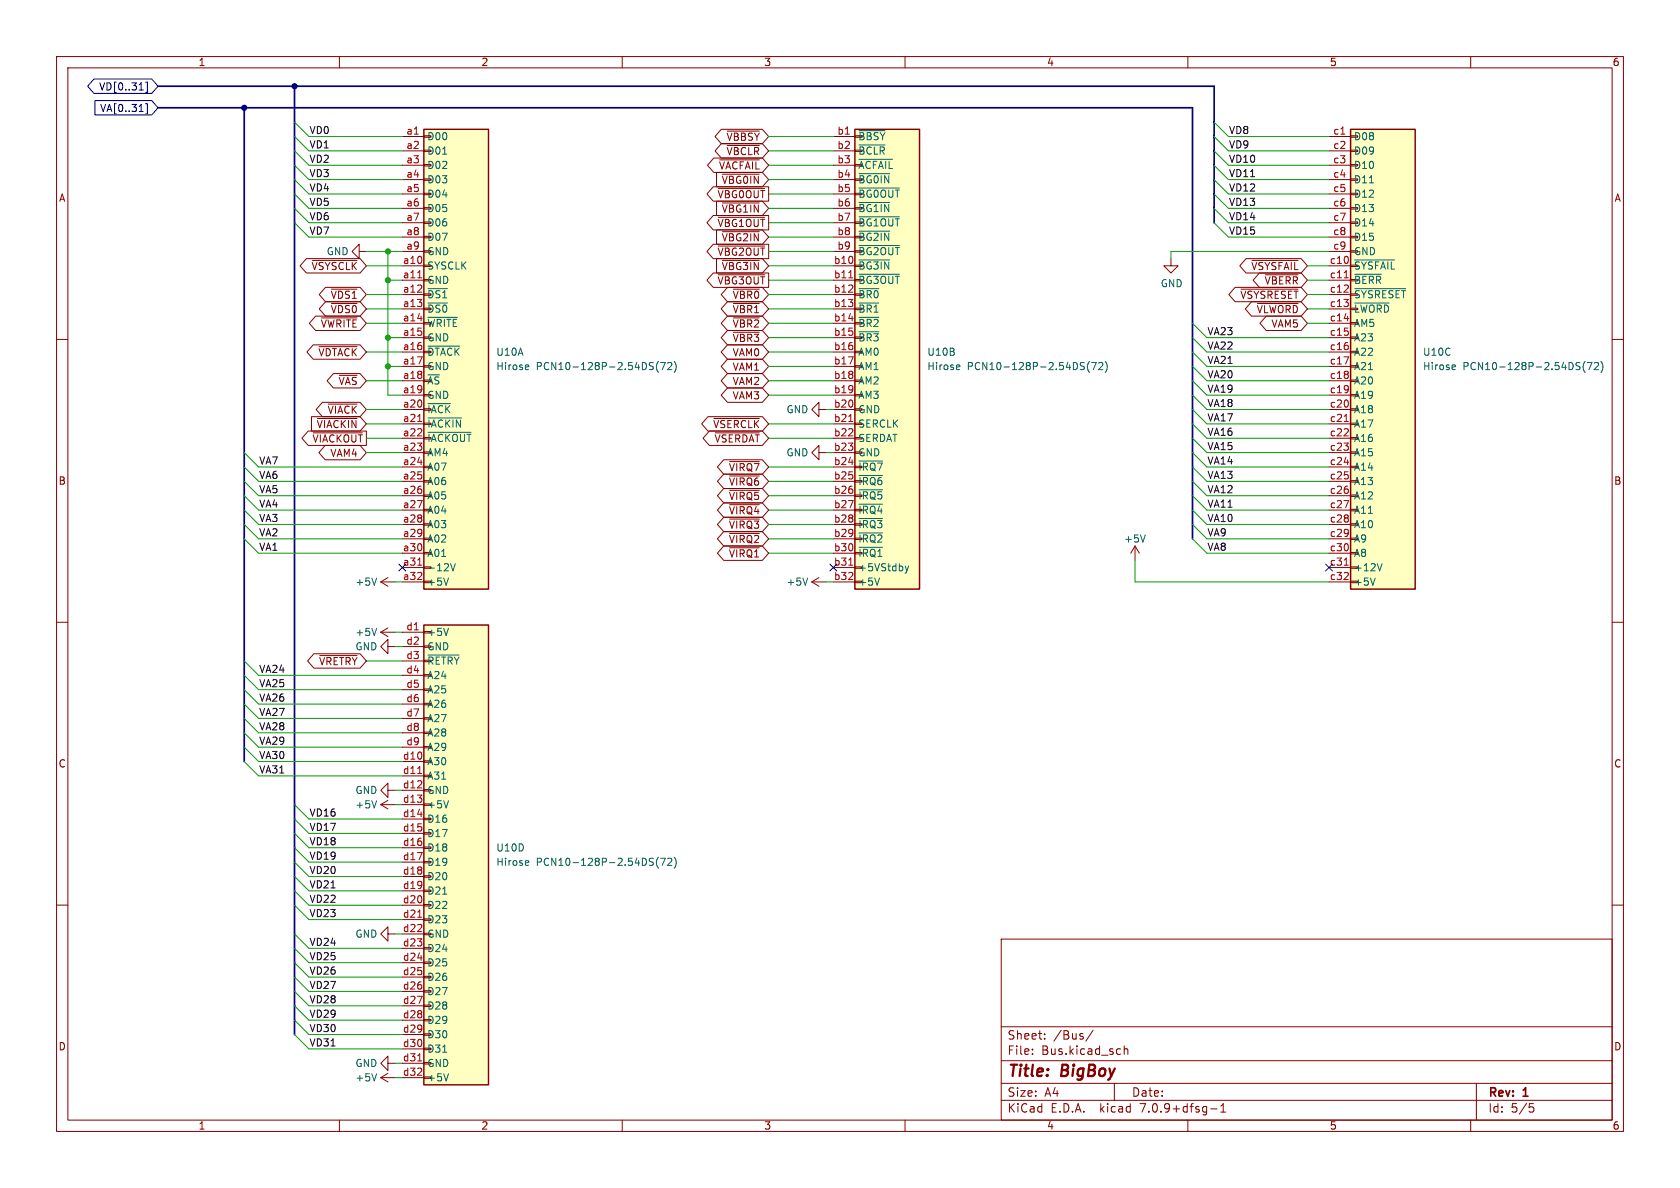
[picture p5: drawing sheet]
<svg xmlns="http://www.w3.org/2000/svg" width="297mm" height="210mm" viewBox="0 0 297 210" stroke-linecap="round" stroke-linejoin="round" font-family="sans-serif">
<g fill="none" stroke="#840000" stroke-width=".18">
<path d="M10 10h277v190h-277zM12 12h273v186h-273zM60 10v2M110 10v2M160 10v2M210 10v2M260 10v2M71.1 24.1h3.8M71.1 26.7h3.8M71.1 29.2h3.8M71.1 31.8h3.8M71.1 34.3h3.8"/>
<path d="M71.1 36.8h3.8M71.1 39.4h3.8M74.9 39.2h1.3v.3h-1.3zM74.9 36.7h1.3v.3h-1.3zM74.9 34.2h1.3v.2h-1.3zM74.9 31.6h1.3v.3h-1.3zM74.9 29.1h1.3v.2h-1.3zM74.9 26.5h1.3v.3h-1.3zM74.9 24h1.3v.3h-1.3zM126.1 33h9.8v2.6h-9.8l-1.1-1.3zM126.1 38.1h9.8v2.5h-9.8l-1.1-1.2zM126.2 27.9h8.6l1.1 1.3-1.1 1.3h-8.6l-1.1-1.3z"/>
<path d="M126.7 30.5h8.1l1.1 1.3-1.1 1.2h-8.1zM126.7 35.6h8.1l1.1 1.2-1.1 1.3h-8.1zM127 33.3h8.2M127 38.4h8.2M127.2 28.3h7M127.5 25.4h7.3l1.1 1.3-1.1 1.2h-7.3l-1.1-1.2zM127.5 22.9h7.3l1.1 1.2-1.1 1.3h-7.3l-1.1-1.3zM127.7 30.8h6.5M127.7 35.9h6.5M128.6 25.7h5.6M128.6 23.2h5.6M147.3 24.1h3.8"/>
<path d="M147.3 26.7h3.8M147.3 29.2h3.8M147.3 31.8h3.8M147.3 34.3h3.8M147.3 36.8h3.8M147.3 39.4h3.8M234.9 24.1h3.9M234.9 26.7h3.9M234.9 29.2h3.9M234.9 31.8h3.9M234.9 34.3h3.9M234.9 36.8h3.9"/>
<path d="M234.9 39.4h3.9M238.8 39.2h1.2v.3h-1.2zM238.8 36.7h1.2v.3h-1.2zM238.8 34.2h1.2v.2h-1.2zM238.8 31.6h1.2v.3h-1.2zM238.8 29.1h1.2v.2h-1.2zM238.8 26.5h1.2v.3h-1.2zM238.8 24h1.2v.3h-1.2zM10 60h2M54.2 45.7h9.5l1.1 1.3-1.1 1.3h-9.5l-1.2-1.3zM55.2 46h7.9M55.8 55.9h7.9l1.1 1.3-1.1 1.2h-7.9l-1.1-1.2z"/>
<path d="M56.8 56.2h6.3M57.5 50.8h6.2l1.1 1.3-1.1 1.2h-6.2l-1.1-1.2zM57.5 53.3h6.2l1.1 1.3-1.1 1.3h-6.2l-1.1-1.3zM58.6 51.1h4.5M58.6 53.7h4.5M63.5 44.5v-1.3l-1.3 1.3 1.3 1.2v-1.2h1.3M71.1 47h3.8M71.1 49.5h3.8M71.1 52.1h3.8M71.1 54.6h3.8M71.1 57.2h3.8M71.1 59.7h3.8"/>
<path d="M71.1 41.9h3.8M71.1 44.5h3.8M74.9 41.8h1.3v.2h-1.3zM126.1 48.3h9.8v2.5h-9.8l-1.1-1.3zM126.1 43.2h9.8v2.5h-9.8l-1.1-1.2zM126.7 45.7h8.1l1.1 1.3-1.1 1.3h-8.1zM126.7 40.6h8.1l1.1 1.3-1.1 1.3h-8.1zM127 48.6h8.2M127 43.5h8.2M127.7 46h6.5M127.7 41h6.5M128.6 50.8h6.2l1.1 1.3-1.1 1.2h-6.2l-1.1-1.2z"/>
<path d="M128.6 55.9h6.2l1.1 1.3-1.1 1.2h-6.2l-1.1-1.2zM128.6 53.3h6.2l1.1 1.3-1.1 1.3h-6.2l-1.1-1.3zM128.6 58.4h6.2l1.1 1.3-1.1 1.3h-6.2l-1.1-1.3zM129.6 51.1h4.6M129.6 56.2h4.6M129.6 53.7h4.6M129.6 58.7h4.6M147.3 47h3.8M147.3 49.5h3.8M147.3 52.1h3.8M147.3 54.6h3.8M147.3 57.2h3.8"/>
<path d="M147.3 59.7h3.8M147.3 41.9h3.8M147.3 44.5h3.8M207 45.7v1.3h1.3l-1.3 1.3-1.3-1.3h1.3M218.4 50.8h11.6l1.1 1.3-1.1 1.2h-11.6l-1.2-1.2zM219.4 51.1h10.1M220.3 45.7h9.7l1.1 1.3-1.1 1.3h-9.7l-1.1-1.3zM221.3 53.3h8.7l1.1 1.3-1.1 1.3h-8.7l-1.2-1.3zM221.3 46h8.2M222.3 53.7h7.2M222.6 48.3h7.4l1.1 1.2-1.1 1.3h-7.4l-1.1-1.3zM223.7 48.6h5.8"/>
<path d="M223.9 55.9h6.1l1.1 1.3-1.1 1.2h-6.1l-1.2-1.2zM234.9 47h3.9M234.9 49.5h3.9M234.9 52.1h3.9M234.9 54.6h3.9M234.9 57.2h3.9M234.9 59.7h3.9M234.9 41.9h3.9M234.9 44.5h3.9M238.8 41.8h1.2v.2h-1.2zM285 60h2M54.5 76.2h10.3v2.5h-10.3l-1.1-1.2z"/>
<path d="M55.1 73.7h8.6l1.1 1.2-1.1 1.3h-8.6zM55.4 61h8.3l1.1 1.2-1.1 1.3h-8.3l-1.1-1.3zM55.4 76.5h8.7M56.1 74h7M56.4 61.3h6.7M57 71.1h6.7l1.1 1.3-1.1 1.3h-6.7l-1.1-1.3zM57.5 78.7h6.2l1.1 1.3-1.1 1.3h-6.2l-1.1-1.3zM58 71.4h5.1M58.9 66h4.8l1.1 1.3-1.1 1.3h-4.8l-1.1-1.3zM60 66.4h3.1M71.1 62.2h3.8M71.1 64.8h3.8"/>
<path d="M71.1 67.3h3.8M71.1 69.9h3.8M71.1 72.4h3.8M71.1 74.9h3.8M71.1 77.5h3.8M125.2 73.7h9.6l1.1 1.2-1.1 1.3h-9.6l-1.2-1.3zM125.4 76.2h9.4l1.1 1.3-1.1 1.2h-9.4l-1.1-1.2zM126.2 74h8M126.4 76.5h7.8M128.6 61h6.2l1.1 1.2-1.1 1.3h-6.2l-1.1-1.3zM128.6 66h6.2l1.1 1.3-1.1 1.3h-6.2l-1.1-1.3zM128.6 68.6h6.2l1.1 1.3-1.1 1.2h-6.2l-1.1-1.2z"/>
<path d="M128.6 63.5h6.2l1.1 1.3-1.1 1.2h-6.2l-1.1-1.2zM144.8 72.4v-1.3l-1.3 1.3 1.3 1.3v-1.3h1.2M147.3 62.2h3.8M147.3 64.8h3.8M147.3 67.3h3.8M147.3 69.9h3.8M147.3 72.4h3.8M147.3 74.9h3.8M147.3 77.5h3.8M234.9 62.2h3.9M234.9 64.8h3.9M234.9 67.3h3.9"/>
<path d="M234.9 69.9h3.9M234.9 72.4h3.9M234.9 74.9h3.9M234.9 77.5h3.9M71.1 80h3.8M71.1 82.6h3.8M71.1 85.1h3.8M71.1 87.6h3.8M71.1 90.2h3.8M71.1 92.7h3.8M71.1 95.3h3.8M71.1 97.8h3.8"/>
<path d="M127.9 94h6.9l1.1 1.3-1.1 1.2h-6.9l-1.1-1.2zM127.9 86.4h6.9l1.1 1.2-1.1 1.3h-6.9l-1.1-1.3zM127.9 91.4h6.9l1.1 1.3-1.1 1.3h-6.9l-1.1-1.3zM127.9 96.5h6.9l1.1 1.3-1.1 1.3h-6.9l-1.1-1.3zM127.9 88.9h6.9l1.1 1.3-1.1 1.2h-6.9l-1.1-1.2zM127.9 83.8h6.9l1.1 1.3-1.1 1.3h-6.9l-1.1-1.3zM127.9 81.3h6.9l1.1 1.3-1.1 1.2h-6.9l-1.1-1.2zM129 94.3h5.2M129 86.7h5.2M129 91.8h5.2M129 96.8h5.2M129 89.2h5.2"/>
<path d="M129 84.1h5.2M129 81.6h5.2M144.8 80v-1.3l-1.3 1.3 1.3 1.3v-1.3h1.2M147.3 80h3.8M147.3 82.6h3.8M147.3 85.1h3.8M147.3 87.6h3.8M147.3 90.2h3.8M147.3 92.7h3.8M147.3 95.3h3.8M147.3 97.8h3.8M200.7 96.5l-.8 1.3"/>
<path d="M200.7 96.5v2.6M200.7 96.5l.7 1.3M234.9 80h3.9M234.9 82.6h3.9M234.9 85.1h3.9M234.9 87.6h3.9M234.9 90.2h3.9M234.9 92.7h3.9M234.9 95.3h3.9M234.9 97.8h3.9M10 110h2M55.5 115.6h8.2l1.1 1.2-1.1 1.3h-8.2l-1.1-1.3z"/>
<path d="M56.5 115.9h6.6M67.3 102.9h2.5M67.3 111.8l1.3 .7M67.3 111.8h2.5M67.3 102.9l1.3 .7M68.6 114.3v-1.3l-1.3 1.3 1.3 1.3v-1.3h1.2M68.6 111l-1.3 .8M68.6 102.1l-1.3 .8M71.1 100.3h3.8M71.1 102.9h3.8M71.1 111.8h3.8M71.1 114.3h3.8"/>
<path d="M71.1 116.8h3.8M71.1 119.4h3.8M143.5 102.9h2.5M143.5 102.9l1.3 .7M144.8 102.1l-1.3 .8M147.3 100.3h3.8M147.3 102.9h3.8M234.9 100.3h3.9M234.9 102.9h3.9M285 110h2M68.6 139.7v-1.3l-1.3 1.3 1.3 1.3v-1.3h1.2M71.1 134.6h3.8"/>
<path d="M71.1 137.2h3.8M71.1 139.7h3.8M71.1 121.9h3.8M71.1 124.5h3.8M71.1 127h3.8M71.1 129.5h3.8M71.1 132.1h3.8M10 160h2M67.3 142.2l1.3 .8M67.3 142.2h2.5M68.6 141.5l-1.3 .7M71.1 142.2h3.8"/>
<path d="M71.1 144.8h3.8M71.1 147.3h3.8M71.1 149.9h3.8M71.1 152.4h3.8M71.1 154.9h3.8M71.1 157.5h3.8M74.9 159.9h1.3v.2h-1.3zM74.9 157.4h1.3v.2h-1.3zM74.9 154.8h1.3v.3h-1.3zM74.9 152.3h1.3v.2h-1.3zM74.9 149.7h1.3v.3h-1.3zM74.9 147.2h1.3v.2h-1.3z"/>
<path d="M74.9 144.7h1.3v.2h-1.3zM285 160h2M68.6 165.1v-1.3l-1.3 1.3 1.3 1.3v-1.3h1.2M71.1 160h3.8M71.1 162.6h3.8M71.1 165.1h3.8M71.1 167.6h3.8M71.1 170.2h3.8M71.1 172.7h3.8M71.1 175.3h3.8M71.1 177.8h3.8M74.9 177.7h1.3v.2h-1.3z"/>
<path d="M74.9 175.1h1.3v.3h-1.3zM74.9 172.6h1.3v.2h-1.3zM74.9 170.1h1.3v.2h-1.3zM74.9 167.5h1.3v.3h-1.3zM74.9 162.4h1.3v.3h-1.3zM177 166h108v32h-108zM60 198v2M67.3 190.5l1.3 .8M67.3 190.5h2.5M68.6 188v-1.3l-1.3 1.3 1.3 1.2v-1.2h1.2M68.6 189.7l-1.3 .8M71.1 185.4h3.8"/>
<path d="M71.1 190.5h3.8M71.1 180.3h3.8M71.1 182.9h3.8M71.1 188h3.8M74.9 185.3h1.3v.2h-1.3zM74.9 182.8h1.3v.2h-1.3zM74.9 180.2h1.3v.3h-1.3zM110 198v2M160 198v2M177 194.5h108M177 191.5h108M177 187.5h108"/>
<path d="M177 181.5h108M182.5 186.3v.1M182.5 185.5v.1M184.7 183.6v.1M184.7 182.8v.1M193.2 182.1l-1.2 2M197 191.5v3M198.7 184.9v1.5M198.7 185.5l.3-.1 .3 .1 .1 .9M210 198v2M214 196h1.2M215.8 196.6h.9"/>
<path d="M215.8 195.5l.4-.4v1.5M260 198v2M261 191.5v6.5M270.4 195.1h.7M270.5 195.7h.4l.3 .3-.2 .5-.5 .1"/>
</g>
<g fill="none" stroke="#006464" stroke-width=".18">
<path d="M78.3 27.2h.7M151.9 23.1h4.5M151.9 25.6h4.5M151.9 28.2h5.9M151.9 30.7h5.4M151.9 33.2h7.1M151.9 35.8h5.4M151.9 38.3h7.1M242.1 32.3h.7M75.7 51h3.4M75.7 53.6h3.4M75.7 56.1h5.2"/>
<path d="M151.9 45.9h5.4M151.9 48.5h7.1M151.9 51h3.5M151.9 53.6h3.5M151.9 56.1h3.5M151.9 58.6h3.5M151.9 40.9h5.4M151.9 43.4h7.1M239.5 45.9h7.1M239.5 48.5h4.7M239.5 51h9M239.5 53.6h6.1"/>
<path d="M75.7 61.2h5.6M75.7 71.3h3.9M75.7 73.9h5.9M75.7 76.4h7.6M93.1 64.5l.3 .1 .1 .2-.6 .1M93.4 65.3h-.3M115.3 64.7l.2 .3-.2 .3M115.3 64.1h.2M116.4 63.9a1.46 1.46 0 0 0 0 1.9M116.8 64.1h.8l-.5 1.2M118 64.2l.5-.1 .3 .3-.8 .9h.8M119.2 63.9a1.46 1.46 0 0 1 0 1.9"/>
<path d="M169.3 64.5l.3 .1 .1 .2-.6 .1M169.6 65.3h-.3M191.5 64.7l.2 .3-.2 .3M191.5 64.1h.2M192.6 63.9a1.46 1.46 0 0 0 0 1.9M193 64.1h.8l-.5 1.2M194.2 64.2l.5-.1 .3 .3-.8 .9h.8M195.4 63.9a1.46 1.46 0 0 1 0 1.9M256.9 64.5l.4 .1v.2l-.6 .1M257.3 65.3h-.4M279.1 64.7l.2 .3-.2 .3M279.1 64.1h.2"/>
<path d="M280.2 63.9a1.46 1.46 0 0 0 0 1.9M280.6 64.1h.8l-.5 1.2M281.9 64.2l.5-.1 .2 .3-.8 .9h.8M283 63.9a1.46 1.46 0 0 1 0 1.9M79.7 99.6l.4 1.3 .4-1.3M151.9 81.5h4.1M151.9 84h4.1M151.9 86.6h4.1M151.9 89.1h4.1M151.9 91.7h4.1M151.9 94.2h4.1M151.9 96.7h4.1"/>
<path d="M202.5 94.6l-.4 1.2M244.3 99.6l-.4 1.3M66.6 111.1l-.4 1.2M66.6 102.2l-.4 1.2M75.7 115.8h5.5M79.3 111.1l-.4 1.2M79.3 102.2l-.4 1.2M142.8 102.2l-.4 1.2M155.5 102.2l-.4 1.2M160 100.1l.3 .8M160.3 100.9l-.3 .4M160.6 100.1l-.3 .8"/>
<path d="M243.1 102.2l-.4 1.2M66.6 141.5l-.4 1.3M78.3 158.1h.7M79.3 141.5l-.4 1.3M93.1 152.1l.3 .1 .1 .2-.6 .2M93.4 152.9l-.3 .1M115.3 152.4l.2 .2-.2 .4M115.3 151.7l.2 .1M116.4 151.5a1.46 1.46 0 0 0 0 2M116.8 151.7h.8l-.5 1.3M118 151.8l.5-.1 .3 .4-.8 .9h.8M119.2 151.5a1.46 1.46 0 0 1 0 2"/>
<path d="M66.6 189.8l-.4 1.3M78.3 186h.7M79.3 189.8l-.4 1.3"/>
</g>
<g fill="#ffffc2" stroke="#ffffc2" stroke-width=".18">
<path d="M238.8 22.9h11.4v81.2h-11.4z"/>
<path d="M74.9 110.5h11.5v81.3h-11.5z"/>
<path d="M151.1 22.9h11.5v81.2h-11.5z"/>
<path d="M74.9 22.9h11.5v81.2h-11.5z"/>
</g>
<path d="M74.9 22.9h11.5v81.2h-11.5zM151.1 22.9h11.5v81.2h-11.5zM238.8 22.9h11.4v81.2h-11.4zM74.9 110.5h11.5v81.3h-11.5z" fill="none" stroke="#840000" stroke-width=".25"/>
<g fill="none" stroke="#a90000" stroke-width=".18">
<path d="M237 23.7h.8M73.8 49.1h.8M150 49.1h.8M237.6 49.1h.8M237.6 56.3h.8M73.8 74.5h.8M150 74.5h.8M237.6 63.1h.8l-.5 1.3M237.6 74.5h.8M73.8 99.9h.8M150 99.9h.8M237.6 88.5h.8l-.5 1.3"/>
<path d="M237.6 81.7h.8M237.6 99.9h.8M73.8 136.7h.8M73.8 162.1h.8M73.8 187.5h.8"/>
</g>
<path d="M16.6 14h10.2l1.1 1.2-1.1 1.3h-10.2l-1.1-1.3zM16.8 17.8h10l1.1 1.3-1.1 1.2h-10zM24.6 15.9h.7M25.7 14.5h.3v1.8h-.3M25.7 18.3h.3v1.8h-.3M70.5 99.7l1.2 1.2M71.7 99.7l-1.2 1.2M146.7 99.7l1.2 1.2M147.9 99.7l-1.2 1.2M234.3 99.7l1.3 1.2M235.6 99.7l-1.3 1.2" fill="none" stroke="#000084" stroke-width=".18"/>
<path d="M27.9 15.2h186.7v24.2M27.9 19.1h182.9v76.2M43.2 19.1v115.5M52.1 15.2v167.7" fill="none" stroke="#000084" stroke-width=".3"/>
<g fill="none" stroke="#009600" stroke-width=".18">
<path d="M52.1 39.4l2.5 2.5h16.5M52.1 36.8l2.5 2.6h16.5M52.1 21.6l2.5 2.5h16.5M52.1 29.2l2.5 2.6h16.5M52.1 31.8l2.5 2.5h16.5M52.1 34.3l2.5 2.5h16.5M52.1 24.1l2.5 2.6h16.5M52.1 26.7l2.5 2.5h16.5M135.9 39.4h11.4M135.9 24.1h11.4M135.9 31.8h11.4M135.9 34.3h11.4"/>
<path d="M135.9 36.8h11.4M135.9 26.7h11.4M135.9 29.2h11.4M214.6 39.4l2.6 2.5h17.7M214.6 36.8l2.6 2.6h17.7M214.6 21.6l2.6 2.5h17.7M214.6 29.2l2.6 2.6h17.7M214.6 31.8l2.6 2.5h17.7M214.6 34.3l2.6 2.5h17.7M214.6 24.1l2.6 2.6h17.7M214.6 26.7l2.6 2.5h17.7M64.8 52.1h6.3"/>
<path d="M64.8 54.6h6.3M64.8 57.2h6.3M64.8 47h6.3M64.8 44.5h6.3M68.6 49.5h2.5M68.6 44.5v25.4h2.5M68.6 59.7h2.5M135.9 49.5h11.4M135.9 52.1h11.4M135.9 54.6h11.4M135.9 57.2h11.4M135.9 41.9h11.4"/>
<path d="M135.9 47h11.4M135.9 44.5h11.4M135.9 59.7h11.4M210.8 57.2l2.6 2.5h21.5M210.8 59.7l2.6 2.5h21.5M231.1 49.5h3.8M231.1 52.1h3.8M231.1 54.6h3.8M231.1 57.2h3.8M231.1 47h3.8M234.9 44.5h-27.9v1.2M64.8 67.3h6.3"/>
<path d="M64.8 62.2h6.3M64.8 74.9h6.3M64.8 77.5h6.3M64.8 72.4h6.3M68.6 64.8h2.5M135.9 64.8h11.4M135.9 67.3h11.4M135.9 62.2h11.4M135.9 74.9h11.4M135.9 77.5h11.4M135.9 69.9h11.4M146 72.4h1.3"/>
<path d="M210.8 62.2l2.6 2.6h21.5M210.8 64.8l2.6 2.5h21.5M210.8 77.5l2.6 2.5h21.5M210.8 72.4l2.6 2.5h21.5M210.8 74.9l2.6 2.6h21.5M210.8 67.3l2.6 2.6h21.5M210.8 69.9l2.6 2.5h21.5M43.2 95.3l2.5 2.5h25.4M43.2 80l2.5 2.6h25.4M43.2 92.7l2.5 2.6h25.4M43.2 85.1l2.5 2.5h25.4M43.2 87.6l2.5 2.6h25.4"/>
<path d="M43.2 82.6l2.5 2.5h25.4M43.2 90.2l2.5 2.5h25.4M64.8 80h6.3M135.9 97.8h11.4M135.9 82.6h11.4M135.9 95.3h11.4M135.9 87.6h11.4M135.9 90.2h11.4M135.9 85.1h11.4M135.9 92.7h11.4M146 80h1.3M200.7 99.1v3.8h34.2"/>
<path d="M210.8 95.3l2.6 2.5h21.5M210.8 80l2.6 2.6h21.5M210.8 92.7l2.6 2.6h21.5M210.8 85.1l2.6 2.5h21.5M210.8 87.6l2.6 2.6h21.5M210.8 82.6l2.6 2.5h21.5M210.8 90.2l2.6 2.5h21.5M43.2 119.4l2.5 2.5h25.4M43.2 116.8l2.5 2.6h25.4M64.8 116.8h6.3M69.8 114.3h1.3M69.8 111.8h1.3"/>
<path d="M69.8 102.9h1.3M146 102.9h1.3M43.2 121.9l2.5 2.6h25.4M43.2 127l2.5 2.5h25.4M43.2 129.5l2.5 2.6h25.4M43.2 132.1l2.5 2.5h25.4M43.2 134.6l2.5 2.6h25.4M43.2 124.5l2.5 2.5h25.4M69.8 139.7h1.3M52.1 152.4l2.5 2.5h16.5M52.1 157.5l2.5 2.5h16.5M52.1 154.9l2.5 2.6h16.5"/>
<path d="M52.1 147.3l2.5 2.6h16.5M52.1 149.9l2.5 2.5h16.5M52.1 142.2l2.5 2.6h16.5M52.1 144.8l2.5 2.5h16.5M69.8 142.2h1.3M52.1 165.1l2.5 2.5h16.5M52.1 167.6l2.5 2.6h16.5M52.1 160l2.5 2.6h16.5M52.1 175.3l2.5 2.5h16.5M52.1 172.7l2.5 2.6h16.5M52.1 170.2l2.5 2.5h16.5M52.1 177.8l2.5 2.5h16.5"/>
<path d="M69.8 165.1h1.3M52.1 180.3l2.5 2.6h16.5M52.1 182.9l2.5 2.5h16.5M69.8 188h1.3M69.8 190.5h1.3"/>
</g>
<g fill="#009600" stroke="#009600" stroke-width=".18">
<circle cx="68.6" cy="64.8" r=".46"/>
<circle cx="68.6" cy="44.5" r=".46"/>
<circle cx="68.6" cy="59.7" r=".46"/>
<circle cx="68.6" cy="49.5" r=".46"/>
</g>
<g fill="#000084" stroke="#000084" stroke-width=".18">
<circle cx="43.2" cy="19.1" r=".46"/>
<circle cx="52.1" cy="15.2" r=".46"/>
</g>
<g font-size="2.8" fill="#840000">
<text x="178" y="190.9">Title:</text>
<text x="187.7" y="190.9">BigBoy</text>
</g>
<g font-size="2.1" fill="#840000">
<text x="178" y="184">Sheet:</text>
<text x="186.2" y="184">/Bus/</text>
<text x="178" y="186.7">File:</text>
<text x="184.1" y="186.7">Bus.kicad_sch</text>
<text x="178" y="196.9">KiCad</text>
<text x="178" y="194.1">Size:</text>
<text x="184.7" y="194.1">A4</text>
<text x="185.7" y="196.9">E.D.A.</text>
<text x="194.6" y="196.9">kicad</text>
<text x="200" y="194.1">Date:</text>
<text x="201.8" y="196.9">7.0.9+dfsg-1</text>
<text x="263" y="194.3">Rev:</text>
<text x="263" y="196.9">Id:</text>
<text x="267.1" y="196.9">5/5</text>
<text x="269.4" y="194.3">1</text>
</g>
<g font-size="1.8" fill="#840000">
<text x="35" y="11.9">1</text>
<text x="85" y="11.9">2</text>
<text x="135" y="11.9">3</text>
<text x="185" y="11.9">4</text>
<text x="235" y="11.9">5</text>
<text x="285" y="11.9">6</text>
<text x="128.3" y="27.6">~{VBCLR}</text>
<text x="128.3" y="25.1">~{VBBSY}</text>
<text x="10.3" y="35.9">A</text>
<text x="126.7" y="35.2">~{VBG0OUT}</text>
<text x="127" y="30.2">~{VACFAIL}</text>
<text x="127.5" y="32.7">~{VBG0IN}</text>
<text x="285.3" y="35.9">A</text>
<text x="126.7" y="40.3">~{VBG1OUT}</text>
<text x="127.5" y="37.8">~{VBG1IN}</text>
<text x="55" y="47.9">~{VSYSCLK}</text>
<text x="126.7" y="45.4">~{VBG2OUT}</text>
<text x="127.5" y="47.9">~{VBG3IN}</text>
<text x="127.5" y="42.9">~{VBG2IN}</text>
<text x="221.1" y="47.9">~{VSYSFAIL}</text>
<text x="58.4" y="53">~{VDS1}</text>
<text x="126.7" y="50.5">~{VBG3OUT}</text>
<text x="129.4" y="53">~{VBR0}</text>
<text x="219.2" y="53">~{VSYSRESET}</text>
<text x="223.5" y="50.5">~{VBERR}</text>
<text x="56.6" y="58.1">~{VWRITE}</text>
<text x="58.4" y="55.6">~{VDS0}</text>
<text x="129.4" y="58.1">~{VBR2}</text>
<text x="129.4" y="55.6">~{VBR1}</text>
<text x="222.1" y="55.6">~{VLWORD}</text>
<text x="224.7" y="58.1">VAM5</text>
<text x="56.2" y="63.2">~{VDTACK}</text>
<text x="129.4" y="63.2">VAM0</text>
<text x="129.4" y="60.6">~{VBR3}</text>
<text x="129.4" y="65.7">VAM1</text>
<text x="59.8" y="68.3">~{VAS}</text>
<text x="129.4" y="68.3">VAM2</text>
<text x="129.4" y="70.8">VAM3</text>
<text x="55.9" y="75.9">~{VIACKIN}</text>
<text x="57.8" y="73.3">~{VIACK}</text>
<text x="126" y="75.9">~{VSERCLK}</text>
<text x="55.1" y="78.4">~{VIACKOUT}</text>
<text x="58.3" y="81">VAM4</text>
<text x="126.2" y="78.4">~{VSERDAT}</text>
<text x="128.8" y="83.5">~{VIRQ7}</text>
<text x="10.3" y="85.9">B</text>
<text x="128.8" y="88.6">~{VIRQ5}</text>
<text x="128.8" y="86">~{VIRQ6}</text>
<text x="285.3" y="85.9">B</text>
<text x="128.8" y="93.7">~{VIRQ3}</text>
<text x="128.8" y="91.1">~{VIRQ4}</text>
<text x="128.8" y="96.2">~{VIRQ2}</text>
<text x="128.8" y="98.7">~{VIRQ1}</text>
<text x="56.3" y="117.8">~{VRETRY}</text>
<text x="10.3" y="135.9">C</text>
<text x="285.3" y="135.9">C</text>
<text x="10.3" y="185.9">D</text>
<text x="285.3" y="185.9">D</text>
<text x="35" y="199.9">1</text>
<text x="85" y="199.9">2</text>
<text x="135" y="199.9">3</text>
<text x="185" y="199.9">4</text>
<text x="235" y="199.9">5</text>
<text x="285" y="199.9">6</text>
</g>
<g font-size="1.8" fill="#000084">
<text x="17.4" y="16.2">VD[0..31]</text>
<text x="17.6" y="20">VA[0..31]</text>
</g>
<g font-size="1.8" fill="#0f0f0f">
<text x="54.6" y="23.8">VD0</text>
<text x="217.2" y="23.8">VD8</text>
<text x="54.6" y="28.9">VD2</text>
<text x="54.6" y="26.3">VD1</text>
<text x="217.2" y="26.3">VD9</text>
<text x="217.2" y="28.9">VD10</text>
<text x="54.6" y="33.9">VD4</text>
<text x="54.6" y="31.4">VD3</text>
<text x="217.2" y="31.4">VD11</text>
<text x="217.2" y="33.9">VD12</text>
<text x="54.6" y="36.5">VD5</text>
<text x="54.6" y="39">VD6</text>
<text x="54.6" y="41.6">VD7</text>
<text x="217.2" y="39">VD14</text>
<text x="217.2" y="41.6">VD15</text>
<text x="217.2" y="36.5">VD13</text>
<text x="213.4" y="59.3">VA23</text>
<text x="213.4" y="64.4">VA21</text>
<text x="213.4" y="61.9">VA22</text>
<text x="213.4" y="69.5">VA19</text>
<text x="213.4" y="67">VA20</text>
<text x="213.4" y="72">VA18</text>
<text x="213.4" y="77.1">VA16</text>
<text x="213.4" y="74.6">VA17</text>
<text x="45.7" y="82.2">VA7</text>
<text x="213.4" y="79.7">VA15</text>
<text x="213.4" y="82.2">VA14</text>
<text x="45.7" y="89.8">VA4</text>
<text x="45.7" y="84.7">VA6</text>
<text x="45.7" y="87.3">VA5</text>
<text x="213.4" y="87.3">VA12</text>
<text x="213.4" y="89.8">VA11</text>
<text x="213.4" y="84.7">VA13</text>
<text x="45.7" y="94.9">VA2</text>
<text x="45.7" y="92.4">VA3</text>
<text x="213.4" y="92.4">VA10</text>
<text x="213.4" y="94.9">VA9</text>
<text x="45.7" y="97.4">VA1</text>
<text x="213.4" y="97.4">VA8</text>
<text x="45.7" y="119">VA24</text>
<text x="45.7" y="121.6">VA25</text>
<text x="45.7" y="124.1">VA26</text>
<text x="45.7" y="126.7">VA27</text>
<text x="45.7" y="129.2">VA28</text>
<text x="45.7" y="131.7">VA29</text>
<text x="45.7" y="136.8">VA31</text>
<text x="45.7" y="134.3">VA30</text>
<text x="54.6" y="147">VD17</text>
<text x="54.6" y="144.4">VD16</text>
<text x="54.6" y="149.5">VD18</text>
<text x="54.6" y="152.1">VD19</text>
<text x="54.6" y="154.6">VD20</text>
<text x="54.6" y="157.1">VD21</text>
<text x="54.6" y="159.7">VD22</text>
<text x="54.6" y="162.2">VD23</text>
<text x="54.6" y="167.3">VD24</text>
<text x="54.6" y="169.8">VD25</text>
<text x="54.6" y="172.4">VD26</text>
<text x="54.6" y="180">VD29</text>
<text x="54.6" y="177.5">VD28</text>
<text x="54.6" y="174.9">VD27</text>
<text x="54.6" y="182.5">VD30</text>
<text x="54.6" y="185.1">VD31</text>
</g>
<g font-size="1.8" fill="#a90000">
<text x="71.7" y="23.9">a1</text>
<text x="147.9" y="23.9">b1</text>
<text x="235.6" y="23.9">c1</text>
<text x="71.7" y="26.4">a2</text>
<text x="71.7" y="29">a3</text>
<text x="147.9" y="26.4">b2</text>
<text x="147.9" y="29">b3</text>
<text x="235.6" y="26.4">c2</text>
<text x="235.6" y="29">c3</text>
<text x="71.7" y="31.5">a4</text>
<text x="71.7" y="34">a5</text>
<text x="147.9" y="31.5">b4</text>
<text x="147.9" y="34">b5</text>
<text x="235.6" y="31.5">c4</text>
<text x="235.6" y="34">c5</text>
<text x="71.7" y="36.6">a6</text>
<text x="71.7" y="39.1">a7</text>
<text x="71.7" y="41.7">a8</text>
<text x="147.9" y="36.6">b6</text>
<text x="147.9" y="39.1">b7</text>
<text x="147.9" y="41.7">b8</text>
<text x="235.6" y="36.6">c6</text>
<text x="235.6" y="39.1">c7</text>
<text x="235.6" y="41.7">c8</text>
<text x="71.1" y="46.7">a10</text>
<text x="71.7" y="44.2">a9</text>
<text x="147.3" y="46.7">b10</text>
<text x="147.9" y="44.2">b9</text>
<text x="235" y="46.7">c10</text>
<text x="235.6" y="44.2">c9</text>
<text x="71.1" y="49.3">a11</text>
<text x="71.1" y="51.8">a12</text>
<text x="147.3" y="49.3">b11</text>
<text x="147.3" y="51.8">b12</text>
<text x="235" y="49.3">c11</text>
<text x="235" y="51.8">c12</text>
<text x="71.1" y="54.4">a13</text>
<text x="71.1" y="56.9">a14</text>
<text x="71.1" y="59.4">a15</text>
<text x="147.3" y="54.4">b13</text>
<text x="147.3" y="56.9">b14</text>
<text x="147.3" y="59.4">b15</text>
<text x="235" y="54.4">c13</text>
<text x="235" y="56.9">c14</text>
<text x="235" y="59.4">c15</text>
<text x="71.1" y="62">a16</text>
<text x="71.1" y="64.5">a17</text>
<text x="147.3" y="62">b16</text>
<text x="147.3" y="64.5">b17</text>
<text x="235" y="62">c16</text>
<text x="235" y="64.5">c17</text>
<text x="71.1" y="67.1">a18</text>
<text x="71.1" y="69.6">a19</text>
<text x="147.3" y="67.1">b18</text>
<text x="147.3" y="69.6">b19</text>
<text x="235" y="67.1">c18</text>
<text x="235" y="69.6">c19</text>
<text x="71.1" y="72.1">a20</text>
<text x="71.1" y="74.7">a21</text>
<text x="71.1" y="77.2">a22</text>
<text x="147.3" y="72.1">b20</text>
<text x="147.3" y="74.7">b21</text>
<text x="147.3" y="77.2">b22</text>
<text x="235" y="72.1">c20</text>
<text x="235" y="74.7">c21</text>
<text x="235" y="77.2">c22</text>
<text x="71.1" y="79.8">a23</text>
<text x="71.1" y="82.3">a24</text>
<text x="147.3" y="79.8">b23</text>
<text x="147.3" y="82.3">b24</text>
<text x="235" y="79.8">c23</text>
<text x="235" y="82.3">c24</text>
<text x="71.1" y="84.8">a25</text>
<text x="71.1" y="87.4">a26</text>
<text x="71.1" y="89.9">a27</text>
<text x="147.3" y="84.8">b25</text>
<text x="147.3" y="87.4">b26</text>
<text x="147.3" y="89.9">b27</text>
<text x="235" y="84.8">c25</text>
<text x="235" y="87.4">c26</text>
<text x="235" y="89.9">c27</text>
<text x="71.1" y="92.5">a28</text>
<text x="71.1" y="95">a29</text>
<text x="147.3" y="92.5">b28</text>
<text x="147.3" y="95">b29</text>
<text x="235" y="92.5">c28</text>
<text x="235" y="95">c29</text>
<text x="71.1" y="97.5">a30</text>
<text x="71.1" y="100.1">a31</text>
<text x="147.3" y="97.5">b30</text>
<text x="147.3" y="100.1">b31</text>
<text x="235" y="97.5">c30</text>
<text x="235" y="100.1">c31</text>
<text x="71.1" y="102.6">a32</text>
<text x="147.3" y="102.6">b32</text>
<text x="235" y="102.6">c32</text>
<text x="71.7" y="111.5">d1</text>
<text x="71.7" y="114">d2</text>
<text x="71.7" y="116.6">d3</text>
<text x="71.7" y="119.1">d4</text>
<text x="71.7" y="121.7">d5</text>
<text x="71.7" y="124.2">d6</text>
<text x="71.7" y="126.7">d7</text>
<text x="71.7" y="129.3">d8</text>
<text x="71.7" y="131.8">d9</text>
<text x="71.1" y="134.4">d10</text>
<text x="71.1" y="136.9">d11</text>
<text x="71.1" y="139.4">d12</text>
<text x="71.1" y="142">d13</text>
<text x="71.1" y="144.5">d14</text>
<text x="71.1" y="147.1">d15</text>
<text x="71.1" y="149.6">d16</text>
<text x="71.1" y="152.1">d17</text>
<text x="71.1" y="154.7">d18</text>
<text x="71.1" y="157.2">d19</text>
<text x="71.1" y="159.8">d20</text>
<text x="71.1" y="162.3">d21</text>
<text x="71.1" y="164.8">d22</text>
<text x="71.1" y="167.4">d23</text>
<text x="71.1" y="169.9">d24</text>
<text x="71.1" y="172.5">d25</text>
<text x="71.1" y="175">d26</text>
<text x="71.1" y="177.5">d27</text>
<text x="71.1" y="180.1">d28</text>
<text x="71.1" y="182.6">d29</text>
<text x="71.1" y="185.2">d30</text>
<text x="71.1" y="187.7">d31</text>
<text x="71.1" y="190.2">d32</text>
</g>
<g font-size="1.8" fill="#006464">
<text x="75.4" y="25">D00</text>
<text x="75.4" y="27.5">D01</text>
<text x="151.6" y="25">~{BBSY}</text>
<text x="151.6" y="27.5">~{BCLR}</text>
<text x="239.3" y="25">D08</text>
<text x="239.3" y="27.5">D09</text>
<text x="75.4" y="30.1">D02</text>
<text x="75.4" y="32.6">D03</text>
<text x="75.4" y="35.2">D04</text>
<text x="151.6" y="30.1">~{ACFAIL}</text>
<text x="151.6" y="32.6">~{BG0IN}</text>
<text x="151.6" y="35.2">~{BG0OUT}</text>
<text x="239.3" y="30.1">D10</text>
<text x="239.3" y="32.6">D11</text>
<text x="239.3" y="35.2">D12</text>
<text x="75.4" y="37.7">D05</text>
<text x="75.4" y="40.2">D06</text>
<text x="151.6" y="37.7">~{BG1IN}</text>
<text x="151.6" y="40.2">~{BG1OUT}</text>
<text x="239.3" y="37.7">D13</text>
<text x="239.3" y="40.2">D14</text>
<text x="57.7" y="45.3">GND</text>
<text x="75.4" y="47.9">SYSCLK</text>
<text x="75.4" y="42.8">D07</text>
<text x="75.4" y="45.3">GND</text>
<text x="151.6" y="47.9">~{BG3IN}</text>
<text x="151.6" y="42.8">~{BG2IN}</text>
<text x="151.6" y="45.3">~{BG2OUT}</text>
<text x="239.3" y="47.9">~{SYSFAIL}</text>
<text x="239.3" y="42.8">D15</text>
<text x="239.3" y="45.3">GND</text>
<text x="75.4" y="50.4">GND</text>
<text x="75.4" y="52.9">~{DS1}</text>
<text x="151.6" y="50.4">~{BG3OUT}</text>
<text x="151.6" y="52.9">~{BR0}</text>
<text x="205.1" y="51">GND</text>
<text x="239.3" y="50.4">~{BERR}</text>
<text x="239.3" y="52.9">~{SYSRESET}</text>
<text x="75.4" y="55.5">~{DS0}</text>
<text x="75.4" y="58">~{WRITE}</text>
<text x="151.6" y="55.5">~{BR1}</text>
<text x="151.6" y="58">~{BR2}</text>
<text x="239.3" y="55.5">~{LWORD}</text>
<text x="239.3" y="58">AM5</text>
<text x="75.4" y="60.6">GND</text>
<text x="75.4" y="63.1">~{DTACK}</text>
<text x="75.4" y="65.6">GND</text>
<text x="87.6" y="63.1">U10A</text>
<text x="87.6" y="65.6">Hirose</text>
<text x="94.8" y="65.6">PCN10-128P-2.54DS(72)</text>
<text x="151.6" y="60.6">~{BR3}</text>
<text x="151.6" y="63.1">AM0</text>
<text x="151.6" y="65.6">AM1</text>
<text x="163.8" y="63.1">U10B</text>
<text x="163.8" y="65.6">Hirose</text>
<text x="171" y="65.6">PCN10-128P-2.54DS(72)</text>
<text x="239.3" y="60.6">A23</text>
<text x="239.3" y="63.1">A22</text>
<text x="239.3" y="65.6">A21</text>
<text x="251.5" y="63.1">U10C</text>
<text x="251.5" y="65.6">Hirose</text>
<text x="258.6" y="65.6">PCN10-128P-2.54DS(72)</text>
<text x="75.4" y="68.2">~{AS}</text>
<text x="75.4" y="70.7">GND</text>
<text x="151.6" y="68.2">AM2</text>
<text x="151.6" y="70.7">AM3</text>
<text x="239.3" y="68.2">A20</text>
<text x="239.3" y="70.7">A19</text>
<text x="75.4" y="73.3">~{IACK}</text>
<text x="75.4" y="75.8">~{IACKIN}</text>
<text x="138.9" y="73.3">GND</text>
<text x="151.6" y="73.3">GND</text>
<text x="151.6" y="75.8">SERCLK</text>
<text x="239.3" y="73.3">A18</text>
<text x="239.3" y="75.8">A17</text>
<text x="75.4" y="78.3">~{IACKOUT}</text>
<text x="75.4" y="80.9">AM4</text>
<text x="75.4" y="83.4">A07</text>
<text x="138.9" y="80.9">GND</text>
<text x="151.6" y="78.3">SERDAT</text>
<text x="151.6" y="80.9">GND</text>
<text x="151.6" y="83.4">~{IRQ7}</text>
<text x="239.3" y="78.3">A16</text>
<text x="239.3" y="80.9">A15</text>
<text x="239.3" y="83.4">A14</text>
<text x="75.4" y="86">A06</text>
<text x="75.4" y="88.5">A05</text>
<text x="151.6" y="86">~{IRQ6}</text>
<text x="151.6" y="88.5">~{IRQ5}</text>
<text x="239.3" y="86">A13</text>
<text x="239.3" y="88.5">A12</text>
<text x="75.4" y="91">A04</text>
<text x="75.4" y="93.6">A03</text>
<text x="151.6" y="91">~{IRQ4}</text>
<text x="151.6" y="93.6">~{IRQ3}</text>
<text x="239.3" y="91">A11</text>
<text x="239.3" y="93.6">A10</text>
<text x="75.4" y="96.1">A02</text>
<text x="75.4" y="98.7">A01</text>
<text x="75.4" y="101.2">-12V</text>
<text x="151.6" y="96.1">~{IRQ2}</text>
<text x="151.6" y="98.7">~{IRQ1}</text>
<text x="151.6" y="101.2">+5VStdby</text>
<text x="198.6" y="96.1">+5V</text>
<text x="239.3" y="96.1">A9</text>
<text x="239.3" y="98.7">A8</text>
<text x="239.3" y="101.2">+12V</text>
<text x="62.7" y="103.7">+5V</text>
<text x="75.4" y="103.7">+5V</text>
<text x="138.9" y="103.7">+5V</text>
<text x="151.6" y="103.7">+5V</text>
<text x="239.3" y="103.7">+5V</text>
<text x="62.7" y="112.6">+5V</text>
<text x="75.4" y="112.6">+5V</text>
<text x="62.7" y="115.2">GND</text>
<text x="75.4" y="115.2">GND</text>
<text x="75.4" y="117.7">~{RETRY}</text>
<text x="75.4" y="120.2">A24</text>
<text x="75.4" y="122.8">A25</text>
<text x="75.4" y="125.3">A26</text>
<text x="75.4" y="127.9">A27</text>
<text x="75.4" y="130.4">A28</text>
<text x="75.4" y="135.5">A30</text>
<text x="75.4" y="132.9">A29</text>
<text x="62.7" y="143.1">+5V</text>
<text x="62.7" y="140.6">GND</text>
<text x="75.4" y="138">A31</text>
<text x="75.4" y="140.6">GND</text>
<text x="75.4" y="143.1">+5V</text>
<text x="75.4" y="145.6">D16</text>
<text x="75.4" y="148.2">D17</text>
<text x="75.4" y="150.7">D18</text>
<text x="75.4" y="153.3">D19</text>
<text x="75.4" y="155.8">D20</text>
<text x="87.6" y="150.7">U10D</text>
<text x="87.6" y="153.3">Hirose</text>
<text x="94.8" y="153.3">PCN10-128P-2.54DS(72)</text>
<text x="75.4" y="158.3">D21</text>
<text x="75.4" y="160.9">D22</text>
<text x="62.7" y="166">GND</text>
<text x="75.4" y="163.4">D23</text>
<text x="75.4" y="166">GND</text>
<text x="75.4" y="168.5">D24</text>
<text x="75.4" y="171">D25</text>
<text x="75.4" y="173.6">D26</text>
<text x="75.4" y="176.1">D27</text>
<text x="75.4" y="178.7">D28</text>
<text x="75.4" y="181.2">D29</text>
<text x="75.4" y="183.7">D30</text>
<text x="62.7" y="191.4">+5V</text>
<text x="62.7" y="188.8">GND</text>
<text x="75.4" y="186.3">D31</text>
<text x="75.4" y="188.8">GND</text>
<text x="75.4" y="191.4">+5V</text>
</g>
</svg>
